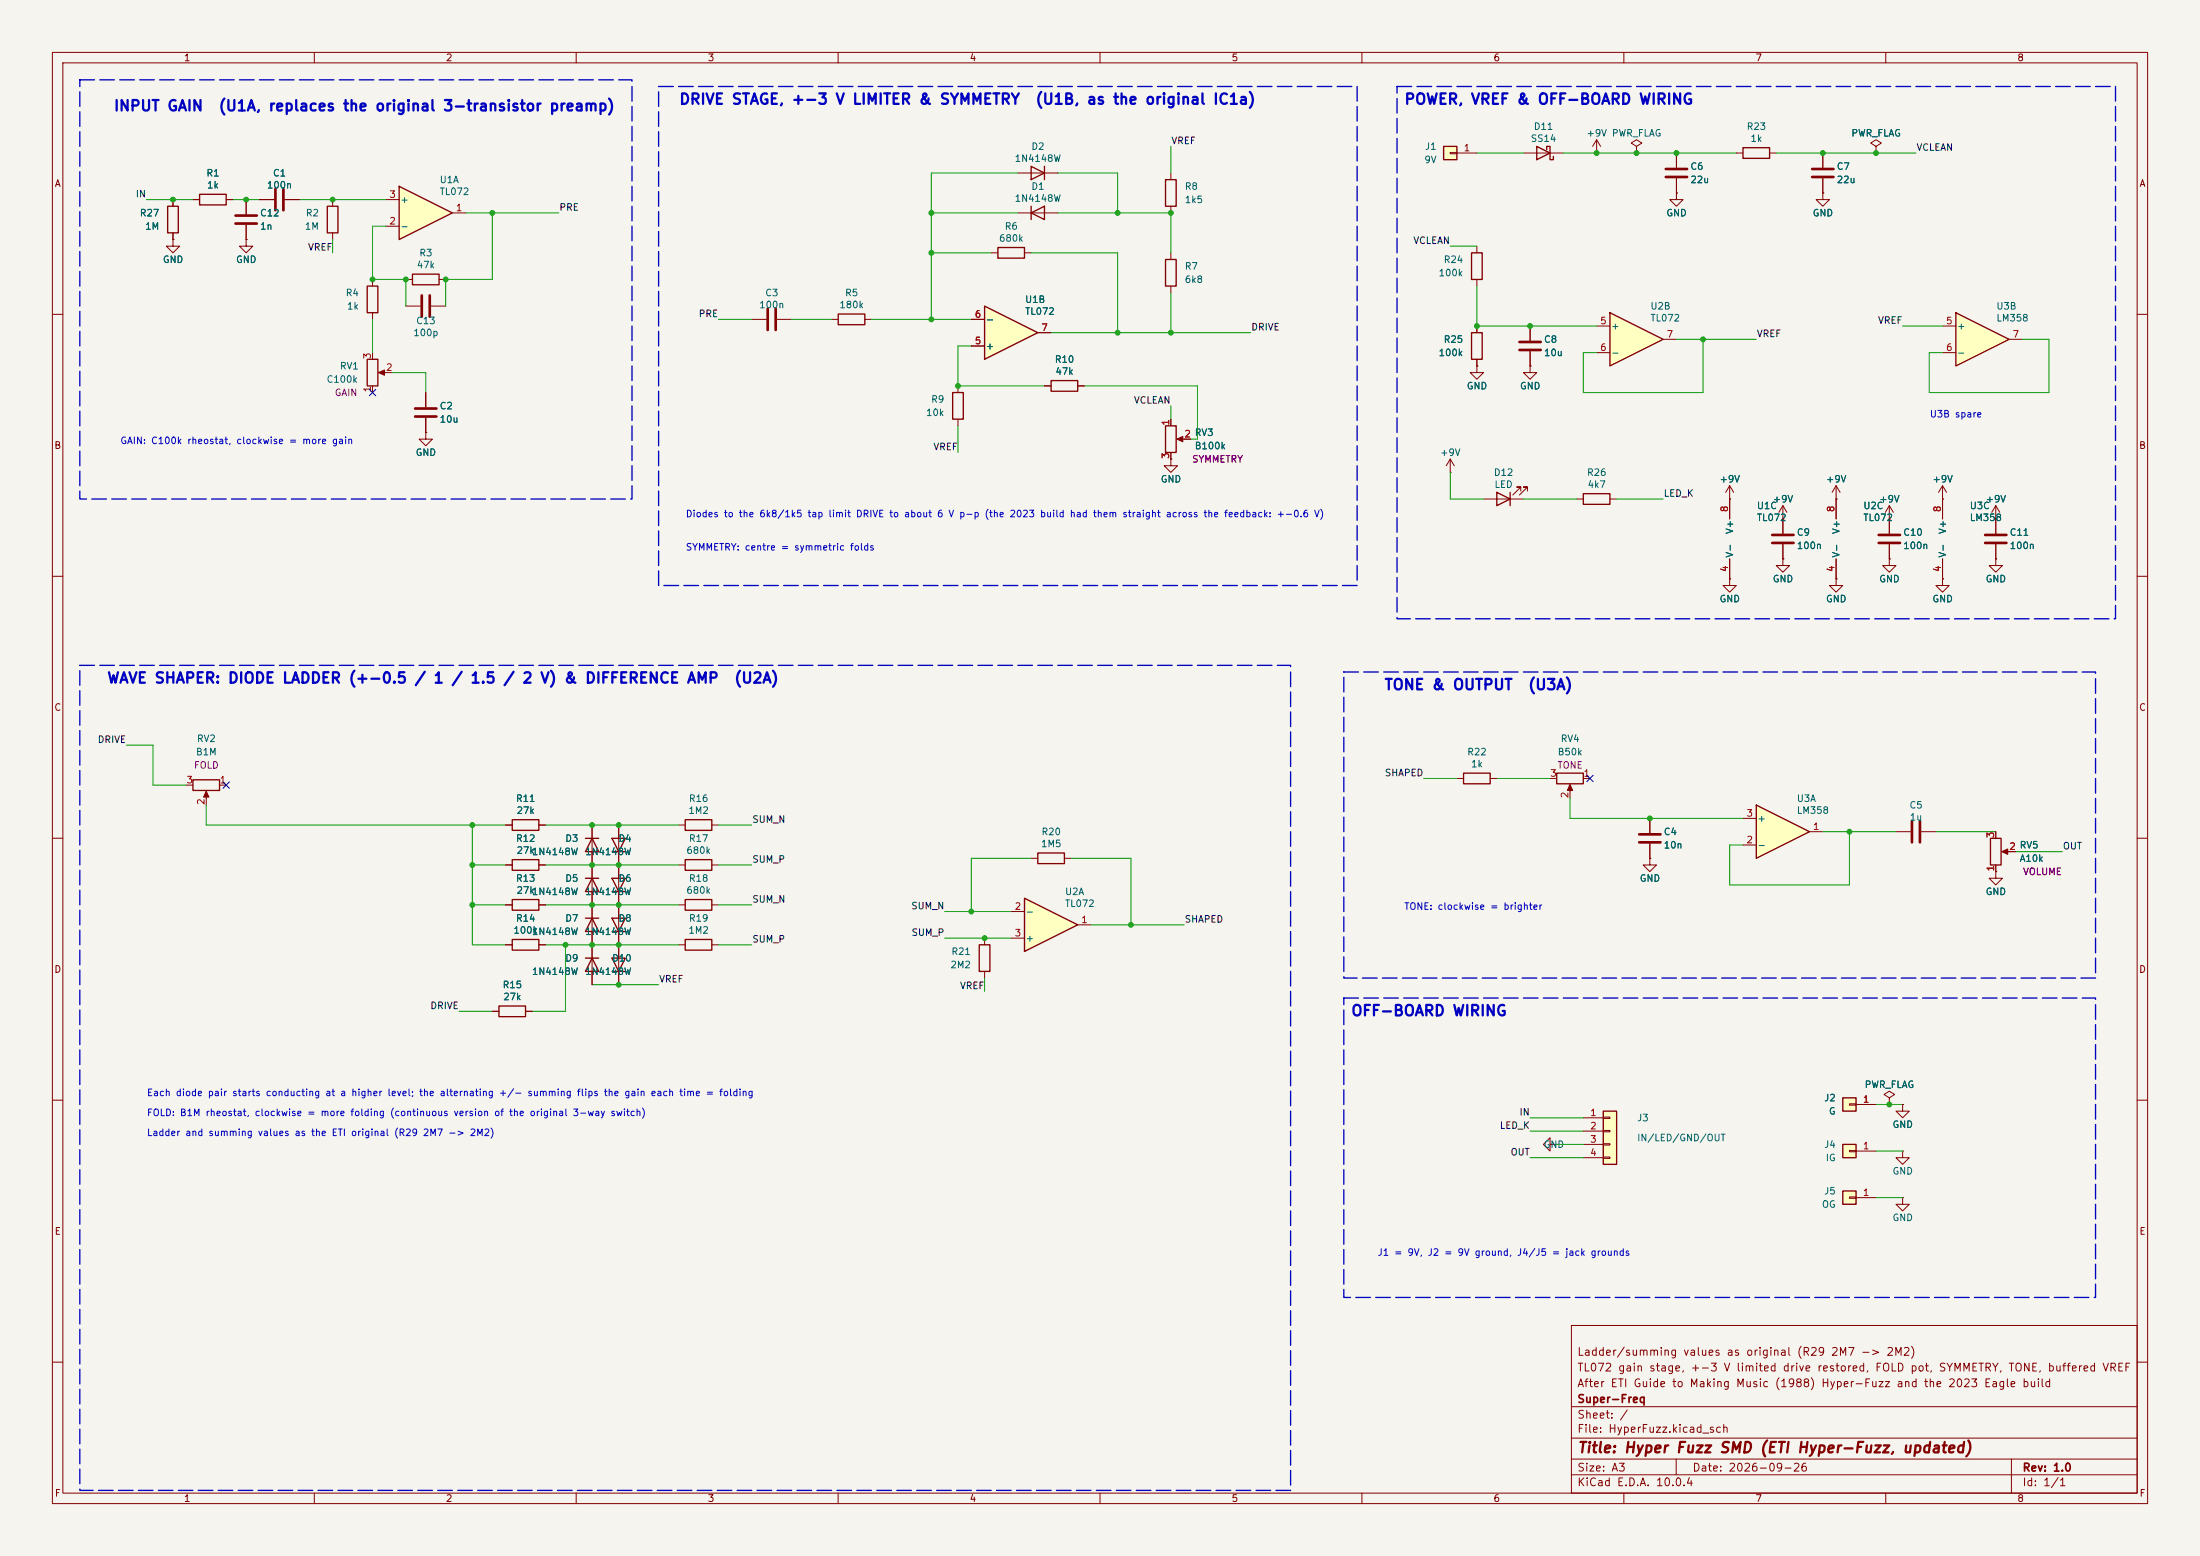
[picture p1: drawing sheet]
<svg xmlns="http://www.w3.org/2000/svg" width="420mm" height="297mm" viewBox="0 0 420 297" stroke-linecap="round" stroke-linejoin="round" font-family="sans-serif">
<path d="M0 0h420v297h-420z" fill="#f5f4ef" stroke="#f5f4ef" stroke-width=".19"/>
<g fill="none" stroke="#840000" stroke-width=".19">
<path d="M10 10h400v277h-400zM12 12h396v273h-396zM60 10v2M110 10v2M160 10v2M210 10v2M260 10v2M310 10v2M360 10v2M33 38.1v1.3M36.8 38.1h1.3M43.2 38.1h1.2"/>
<path d="M47 38.1v2.8M63.5 38.1v1.3M33 45.7v1.3h1.3l-1.3 1.3-1.3-1.3h1.3M33 45.7h.1M33 44.5v1.2M47 45.7v1.3h1.3l-1.3 1.3-1.3-1.3h1.3M47 45.7h.1M47 42.9v2.8M63.5 44.5v1.2M189.2 48.3h1.3M195.6 48.3h1.2M10 60h2"/>
<path d="M408 60h2M276.9 90.2h.1M276.9 87.6l-.8 1.3M276.9 87.6l.7 1.3M276.9 87.6v2.6M330.2 95.3h.1M330.2 92.7v6.4M330.2 92.7l-.8 1.3M330.2 92.7l.8 1.3M340.4 99.1h.1M340.4 96.5l-.8 1.3M340.4 96.5l.7 1.3"/>
<path d="M340.4 96.5v5.4M350.5 95.3h.1M350.5 92.7v6.4M350.5 92.7l-.7 1.3M350.5 92.7l.8 1.3M360.7 99.1h.1M360.7 96.5v5.4M360.7 96.5l-.8 1.3M360.7 96.5l.7 1.3M370.8 95.3h.1M370.8 92.7v6.4M370.8 92.7l-.7 1.3"/>
<path d="M370.8 92.7l.8 1.3M381 99.1h.1M381 96.5v5.4M381 96.5l-.8 1.3M381 96.5l.8 1.3M10 110h2M330.2 110.5v1.3h1.3l-1.3 1.2-1.3-1.2h1.3M330.2 110.5h.1M330.2 106.7v3.8M340.4 106.7v1.3h1.2l-1.2 1.2-1.3-1.2h1.3M340.4 106.7h.1M340.4 103.9v2.8"/>
<path d="M350.5 110.5v1.3h1.3l-1.3 1.2-1.3-1.2h1.3M350.5 110.5h.1M350.5 106.7v3.8M360.7 106.7v1.3h1.2l-1.2 1.2-1.3-1.2h1.3M360.7 106.7h.1M360.7 103.9v2.8M370.8 110.5v1.3h1.3l-1.3 1.2-1.2-1.2h1.2M370.8 110.5h.1M370.8 106.7v3.8M381 106.7v1.3h1.3l-1.3 1.2-1.3-1.2h1.3M381 106.7h.1M381 103.9v2.8"/>
<path d="M408 110h2M10 160h2M35.6 149.9h1.2M39.4 151.4v2.3M41.9 149.9h1.3M129.5 157.5h1.3M135.9 157.5h1.3M408 160h2M10 210h2M408 210h2M300 253h108v32h-108zM10 260h2"/>
<path d="M300 278.5h108M300 274.5h108M300 268.5h108M320 278.5v3M384 278.5v6.5M408 260h2M60 285v2M110 285v2M160 285v2M210 285v2M260 285v2M300 281.5h108"/>
<path d="M310 285v2M360 285v2"/>
</g>
<path d="M32 39.4h2v5.1h-2zM38.1 37.1h5.1v2h-5.1zM62.5 39.4h2v5.1h-2zM190.5 47.2h5.1v2.1h-5.1zM36.8 148.8h5.1v2.1h-5.1zM130.8 156.5h5.1v2h-5.1z" fill="none" stroke="#840000" stroke-width=".25"/>
<path d="M39.4 151l.5 1.1h-1z" fill="#840000" stroke="#840000" stroke-width=".19"/>
<path d="M45 41.1h4M45 42.7h4M338.3 102.1h4.1M338.3 103.6h4.1M358.6 102.1h4.1M358.6 103.6h4.1M379 102.1h4M379 103.6h4" fill="none" stroke="#840000" stroke-width=".51"/>
<path d="M76.2 35.6l10.2 5-10.2 5.1z" fill="#ffffc2"/>
<path d="M76.2 35.6l10.2 5-10.2 5.1zM70.1 54.6h2v5.1h-2zM78.7 52.3h5.1v2.1h-5.1zM70.1 68.6h2v5.1h-2zM222.5 81.3h2v5.1h-2zM302.3 94.2h5v2.1h-5zM297.2 147.6h5.1v2h-5.1zM130.8 179.3h5.1v2.1h-5.1z" fill="none" stroke="#840000" stroke-width=".25"/>
<g fill="none" stroke="#840000" stroke-width=".19">
<path d="M49.5 38.1h2.8M54.4 38.1h2.7M73.7 38.1h2.5M71.1 53.3v1.3M71.1 59.7v1.3M73.7 43.2h2.5M77.5 53.3h1.2M77.5 58.4h2.8M82.3 58.4h2.8M83.8 53.3h1.3M86.4 40.6h2.5M71.1 67.3v1.3"/>
<path d="M71.1 73.7v1.2M72.6 71.1h2.3M81.3 74.9v2.8M81.3 79.8v2.8M292.1 69.9v1.2h1.3l-1.3 1.3-1.3-1.3h1.3M292.1 69.9h.1M81.3 82.6v1.2h1.2l-1.2 1.3-1.3-1.3h1.3M81.3 82.6h.1M223.5 87.6v1.3h1.3l-1.3 1.3-1.3-1.3h1.3M223.5 87.6h.1M223.5 80v1.3M223.5 86.4v1.2"/>
<path d="M225 83.8h2.3M301 95.3h1.3M307.3 95.3h1.3M295.9 148.6h1.3M299.7 150.1v2.3M302.3 148.6h1.2M129.5 180.3h1.3M135.9 180.3h1.3"/>
</g>
<path d="M52.6 36.1v4M54.1 36.1v4M80.5 56.4v4.1M82 56.4v4.1M79.2 78h4.1M79.2 79.5h4.1" fill="none" stroke="#840000" stroke-width=".51"/>
<g fill="#840000" stroke="#840000" stroke-width=".19">
<path d="M72.3 71.1l1.1-.5v1z"/>
<path d="M224.7 83.8l1.1-.5v1z"/>
<path d="M299.7 149.7l.5 1.2h-1z"/>
</g>
<path d="M351.8 218.4h2.5v2.6h-2.5z" fill="#ffffc2"/>
<path d="M130.8 164.1h5.1v2h-5.1zM130.8 171.7h5.1v2h-5.1zM351.8 218.4h2.5v2.6h-2.5z" fill="none" stroke="#840000" stroke-width=".25"/>
<path d="M129.5 165.1h1.3M129.5 172.7h1.3M135.9 165.1h1.3M135.9 172.7h1.3M353.1 219.6h1.2v.2h-1.2zM354.3 219.7h3.8M360.7 209.6l1-.7-1-.6-1 .6 1 .7v1.2M360.7 210.8h.1M363.2 210.8v1.3h1.3l-1.3 1.3-1.3-1.3h1.3M363.2 210.8h.1M363.2 228.6v1.3h1.3l-1.3 1.2-1.3-1.2h1.3M363.2 228.6h.1" fill="none" stroke="#840000" stroke-width=".19"/>
<path d="M351.8 209.6h2.5v2.5h-2.5z" fill="#ffffc2"/>
<path d="M380 160h2v5.1h-2zM351.8 209.6h2.5v2.5h-2.5z" fill="none" stroke="#840000" stroke-width=".25"/>
<path d="M361.9 158.8h2.8M366.8 158.8h2.8M381 158.8v1.2M381 166.4v1.2h1.3l-1.3 1.3-1.3-1.3h1.3M381 166.4h.1M381 165.1v1.3M382.5 162.6h2.3M353.1 210.7h1.2v.2h-1.2zM354.3 210.8h3.8" fill="none" stroke="#840000" stroke-width=".19"/>
<path d="M382.1 162.6l1.2-.5v1z" fill="#840000" stroke="#840000" stroke-width=".19"/>
<path d="M365 156.7v4.1M366.5 156.7v4.1" fill="none" stroke="#840000" stroke-width=".51"/>
<path d="M195.6 171.5l10.1 5-10.1 5.1z" fill="#ffffc2"/>
<path d="M195.6 171.5l10.1 5-10.1 5.1zM198.1 162.8h5.1v2h-5.1z" fill="none" stroke="#840000" stroke-width=".25"/>
<path d="M315 156.2v2.8M193 174h2.6M193 179.1h2.6M196.8 163.8h1.3M203.2 163.8h1.3M205.7 176.5h2.6M315 161v2.8" fill="none" stroke="#840000" stroke-width=".19"/>
<path d="M312.9 159.3h4.1M312.9 160.8h4.1" fill="none" stroke="#840000" stroke-width=".51"/>
<path d="M335.3 153.7l10.1 5.1-10.1 5z" fill="#ffffc2"/>
<path d="M335.3 153.7l10.1 5.1-10.1 5z" fill="none" stroke="#840000" stroke-width=".25"/>
<path d="M332.7 156.2h2.6M345.4 158.8h2.6M332.7 161.3h2.6M363.2 219.7v1.3h1.3l-1.3 1.2-1.3-1.2h1.3M363.2 219.7h.1" fill="none" stroke="#840000" stroke-width=".19"/>
<path d="M351.8 227.3h2.5v2.6h-2.5z" fill="#ffffc2"/>
<path d="M186.9 180.3h2.1v5.1h-2.1zM351.8 227.3h2.5v2.6h-2.5z" fill="none" stroke="#840000" stroke-width=".25"/>
<path d="M188 179.1v1.2M188 185.4v1.3M353.1 228.5h1.2v.2h-1.2zM354.3 228.6h3.8" fill="none" stroke="#840000" stroke-width=".19"/>
<path d="M306.1 212.1h2.5v10.1h-2.5z" fill="#ffffc2"/>
<path d="M160 59.9h5.1v2.1h-5.1zM222.5 49.5h2v5.1h-2zM181.9 74.9h2v5.1h-2zM200.7 72.6h5v2.1h-5zM279.4 147.6h5.1v2h-5.1zM306.1 212.1h2.5v10.1h-2.5z" fill="none" stroke="#840000" stroke-width=".25"/>
<g fill="none" stroke="#840000" stroke-width=".19">
<path d="M223.5 48.3v1.2M223.5 54.6v1.3M158.7 61h1.3M165.1 61h1.3M182.9 73.7v1.2M199.4 73.7h1.3M205.7 73.7h1.3M182.9 80v1.3M278.1 148.6h1.3M284.5 148.6h1.2M315 163.8v1.3h1.2l-1.2 1.3-1.3-1.3h1.3M315 163.8h.1"/>
<path d="M295.9 218.4v-1.2l-1.3 1.2 1.3 1.3v-1.3h1.3M297.2 218.4h.1M302.3 213.4h3.8M302.3 215.9h3.8M302.3 218.4h3.8M306.1 213.2h1.2v.3h-1.2zM306.1 215.8h1.2v.2h-1.2zM306.1 218.3h1.2v.3h-1.2zM302.3 221h3.8M306.1 220.9h1.2v.2h-1.2z"/>
</g>
<path d="M188 58.4l10.1 5.1-10.1 5.1z" fill="#ffffc2"/>
<path d="M332.7 28.2h5.1v2h-5.1zM188 58.4l10.1 5.1-10.1 5.1zM285.7 94l2.6 1.3-2.6 1.2zM288.3 94v2.5M97.8 156.5h5.1v2h-5.1zM97.8 164.1h5.1v2h-5.1zM95.2 192h5.1v2.1h-5.1z" fill="none" stroke="#840000" stroke-width=".25"/>
<g fill="none" stroke="#840000" stroke-width=".19">
<path d="M320 36.8v1.3h1.3l-1.3 1.3-1.2-1.3h1.2M320 36.8h.1M320 29.2v2.8M320 34v2.8M331.5 29.2h1.2M337.8 29.2h1.3M348 36.8v1.3h1.2l-1.2 1.3-1.3-1.3h1.3M348 36.8h.1M348 29.2v2.8M348 34v2.8M358.1 27.9l1.1-.6-1.1-.6-1 .6 1 .6v1.3M358.1 29.2h.1"/>
<path d="M185.4 66h2.6M185.4 61h2.6M198.1 63.5h2.6M283.2 95.3h7.6M290.3 93.7v-.7h-.7h.7l-1.5 1.5M291.6 93.7v-.7h-.8h.8l-1.5 1.5M96.5 157.5h1.3M102.9 157.5h1.2M96.5 165.1h1.3M102.9 165.1h1.2M94 193h1.2M100.3 193h1.3"/>
</g>
<path d="M318 32.3h4.1M318 33.8h4.1M345.9 32.3h4.1M345.9 33.8h4.1" fill="none" stroke="#840000" stroke-width=".51"/>
<path d="M275.6 27.9h2.5v2.6h-2.5z" fill="#ffffc2"/>
<path d="M196.8 31.8l2.6 1.2-2.6 1.3zM196.8 39.4v2.5M199.4 31.8v2.5M275.6 27.9h2.5v2.6h-2.5zM196.8 40.6l2.6-1.2v2.5zM97.8 171.7h5.1v2h-5.1zM97.8 179.3h5.1v2.1h-5.1z" fill="none" stroke="#840000" stroke-width=".25"/>
<path d="M194.3 33h7.6M276.9 29.1h1.2v.2h-1.2zM278.1 29.2h3.8M194.3 40.6h7.6M96.5 172.7h1.3M102.9 172.7h1.2M96.5 180.3h1.3M102.9 180.3h1.2" fill="none" stroke="#840000" stroke-width=".19"/>
<path d="M373.4 59.7l10.1 5.1-10.1 5.1z" fill="#ffffc2"/>
<path d="M373.4 59.7l10.1 5.1-10.1 5.1z" fill="none" stroke="#840000" stroke-width=".25"/>
<path d="M304.8 29.2h.1M304.8 26.7l-.8 1.2M304.8 26.7l.8 1.2M304.8 26.7v2.5M312.4 27.9l1-.6-1-.6-1 .6 1 .6v1.3M312.4 29.2h.1M292.1 62.2v2.8M292.1 67.1v2.8M370.8 62.2h2.6M370.8 67.3h2.6M383.5 64.8h2.6" fill="none" stroke="#840000" stroke-width=".19"/>
<path d="M290.1 65.3h4M290.1 66.8h4" fill="none" stroke="#840000" stroke-width=".51"/>
<path d="M307.3 59.7l10.2 5.1-10.2 5.1z" fill="#ffffc2"/>
<g fill="none" stroke="#840000" stroke-width=".25">
<path d="M222.5 34.3h2v5.1h-2zM293.4 27.9l2.5 1.3-2.5 1.3zM295.3 28.6v-.7h.6v2.6h.6v-.7M280.9 48.3h2.1v5h-2.1zM307.3 59.7l10.2 5.1-10.2 5.1zM280.9 63.5h2.1v5.1h-2.1zM111.8 175.3h2.5M111.8 160h2.5M111.8 167.6h2.5M113 175.3l1.3 2.5h-2.5zM113 160l1.3 2.6h-2.5zM113 167.6l1.3 2.6h-2.5z"/>
<path d="M116.8 175.3h2.6l-1.3 2.5zM116.8 160h2.6l-1.3 2.6zM116.8 167.6h2.6l-1.3 2.6zM116.8 177.8h2.6M116.8 162.6h2.6M116.8 170.2h2.6M111.8 182.9h2.5M113 182.9l1.3 2.5h-2.5zM116.8 182.9h2.6l-1.3 2.5zM116.8 185.4h2.6"/>
</g>
<g fill="none" stroke="#840000" stroke-width=".19">
<path d="M33 38.1v1.3M36.8 38.1h1.3M43.2 38.1h1.2M47 38.1v2.8M49.5 38.1h2.8M54.4 38.1h2.7M223.5 33v1.3M223.5 39.4v1.2M290.8 29.2h7.6M320 36.8h.1M320 29.2v2.8M320 34v2.8"/>
<path d="M348 36.8h.1M348 29.2v2.8M348 34v2.8M358.1 29.2h.1M33 45.7h.1M33 44.5v1.2M47 45.7h.1M47 42.9v2.8M281.9 47v1.3M281.9 53.3v1.3M81.3 74.9v2.8M81.3 79.8v2.8"/>
<path d="M143.5 61h2.8M148.3 61h2.8M185.4 61h2.6M185.4 66h2.6M198.1 63.5h2.6M199.4 73.7h1.3M205.7 73.7h1.3M281.9 69.9v1.2h1.3l-1.3 1.3-1.2-1.3h1.2M281.9 69.9h.1M281.9 62.2v1.3M281.9 68.6v1.3M292.1 69.9h.1"/>
<path d="M292.1 62.2v2.8M292.1 67.1v2.8M304.8 62.2h2.5M304.8 67.3h2.5M317.5 64.8h2.5M81.3 82.6h.1M223.5 87.6h.1M223.5 80v1.3M223.5 86.4v1.2M226.1 83.8h1.2M330.2 95.3h.1M330.2 95.3v3.8"/>
<path d="M340.4 99.1h.1M340.4 99.1v2.8M350.5 95.3h.1M350.5 95.3v3.8M360.7 99.1h.1M360.7 99.1v2.8M370.8 95.3h.1M370.8 95.3v3.8M381 99.1h.1M381 99.1v2.8M330.2 110.5h.1M330.2 106.7v3.8"/>
<path d="M340.4 106.7h.1M340.4 103.9v2.8M350.5 110.5h.1M350.5 106.7v3.8M360.7 106.7h.1M360.7 103.9v2.8M370.8 110.5h.1M370.8 106.7v3.8M381 106.7h.1M381 103.9v2.8M96.5 157.5h1.3M102.9 157.5h1.2"/>
<path d="M113 157.5v30.5M118.1 157.5v30.5M315 156.2v2.8M381 158.8v1.2M96.5 165.1h1.3M96.5 172.7h1.3M102.9 165.1h1.2M102.9 172.7h1.2M315 163.8h.1M315 161v2.8M381 166.4h.1M381 165.1v1.3"/>
<path d="M383.5 162.6h1.3M94 193h1.2M96.5 180.3h1.3M100.3 193h1.3M102.9 180.3h1.2M354.3 210.8h3.8M360.7 210.8h.1M363.2 210.8h.1"/>
</g>
<path d="M146.6 58.9v4.1M148.1 58.9v4.1" fill="none" stroke="#840000" stroke-width=".51"/>
<g fill="none" stroke="#009600" stroke-width=".19">
<path d="M27.9 38.1h8.9M44.4 38.1h5.1M57.1 38.1h16.6M194.3 33h-16.5v28M201.9 33h11.5v7.6M223.5 27.9v5.1M281.9 29.2h8.9M298.4 29.2h33.1M339.1 29.2h26.7M63.5 45.7v2.6M73.7 43.2h-2.6v10.1h6.4v5.1M88.9 40.6h17.8"/>
<path d="M94 40.6v12.7h-8.9v5.1M177.8 40.6h16.5M177.8 48.3h11.4M196.8 48.3h16.6v15.2M201.9 40.6h21.6v7.7M223.5 55.9v7.6M276.9 47h5M281.9 54.6v7.6h22.9M71.1 61v6.3M74.9 71.1h6.4v3.8M137.2 61h6.3M151.1 61h7.6"/>
<path d="M166.4 61h19M185.4 66h-2.5v7.7h16.5M200.7 63.5h38.1M207 73.7h21.6v10.1h-1.3M223.5 77.5v2.5M320 64.8h15.3M325.1 64.8v10.1h-22.8v-7.6h2.5M363.2 62.2h7.6M386.1 64.8h5.1v10.1h-22.9v-7.6h2.5M182.9 81.3v5.1M276.9 90.2v5.1h6.3M290.8 95.3h10.2"/>
<path d="M308.6 95.3h8.9M24.1 142.2h5.1v7.7h6.4M39.4 153.7v3.8h57.1M90.2 157.5v22.8h6.3M104.1 157.5h25.4M137.2 157.5h6.3M271.8 148.6h6.3M285.7 148.6h10.2M299.7 152.4v3.8h33M348 158.8h13.9M353.1 158.8v10.1h-22.9v-7.6h2.5M369.6 158.8h11.4"/>
<path d="M90.2 172.7h6.3M90.2 165.1h6.3M104.1 172.7h25.4M104.1 165.1h25.4M137.2 172.7h6.3M137.2 165.1h6.3M180.3 174h12.7M180.3 179.1h12.7M196.8 163.8h-11.4v10.2M204.5 163.8h11.4v12.7M208.3 176.5h17.8M384.8 162.6h8.9"/>
<path d="M87.6 193h6.4M104.1 180.3h25.4M107.9 180.3v12.7h-6.3M113 188h12.7M137.2 180.3h6.3M188 186.7v2.5M292.1 215.9h10.2M292.1 213.4h10.2M297.2 218.4h5.1M358.1 210.8h5.1M358.1 219.7h5.1M292.1 221h10.2"/>
<path d="M358.1 228.6h5.1"/>
</g>
<path d="M70.5 74.3l1.2 1.2M71.7 74.3l-1.2 1.2M42.6 149.3l1.2 1.2M43.8 149.3l-1.2 1.2M302.9 148l1.2 1.2M304.1 148l-1.2 1.2" fill="none" stroke="#000084" stroke-width=".19"/>
<path d="M15.2 15.2h105.4v80.1h-105.4zM125.7 16.5h133.4v95.3h-133.4zM266.7 16.5h137.2v101.6h-137.2zM15.2 127h231.2v157.5h-231.2zM256.5 128.3h143.5v58.4h-143.5zM256.5 190.5h143.5v57.1h-143.5z" fill="none" stroke="#0000c2" stroke-width=".25" stroke-dasharray="2.8 1"/>
<g fill="#009600" stroke="#009600" stroke-width=".19">
<circle cx="33" cy="38.1" r=".46"/>
<circle cx="94" cy="40.6" r=".46"/>
<circle cx="85.1" cy="53.3" r=".46"/>
<circle cx="77.5" cy="53.3" r=".46"/>
<circle cx="47" cy="38.1" r=".46"/>
<circle cx="63.5" cy="38.1" r=".46"/>
<circle cx="71.1" cy="53.3" r=".46"/>
<circle cx="118.1" cy="180.3" r=".46"/>
<circle cx="185.4" cy="174" r=".46"/>
<circle cx="188" cy="179.1" r=".46"/>
<circle cx="215.9" cy="176.5" r=".46"/>
<circle cx="118.1" cy="157.5" r=".46"/>
<circle cx="107.9" cy="180.3" r=".46"/>
<circle cx="113" cy="180.3" r=".46"/>
<circle cx="118.1" cy="188" r=".46"/>
<circle cx="90.2" cy="172.7" r=".46"/>
<circle cx="90.2" cy="157.5" r=".46"/>
<circle cx="90.2" cy="165.1" r=".46"/>
<circle cx="118.1" cy="165.1" r=".46"/>
<circle cx="113" cy="172.7" r=".46"/>
<circle cx="118.1" cy="172.7" r=".46"/>
<circle cx="113" cy="157.5" r=".46"/>
<circle cx="113" cy="165.1" r=".46"/>
<circle cx="223.5" cy="40.6" r=".46"/>
<circle cx="213.4" cy="40.6" r=".46"/>
<circle cx="223.5" cy="63.5" r=".46"/>
<circle cx="213.4" cy="63.5" r=".46"/>
<circle cx="182.9" cy="73.7" r=".46"/>
<circle cx="177.8" cy="61" r=".46"/>
<circle cx="177.8" cy="48.3" r=".46"/>
<circle cx="320" cy="29.2" r=".46"/>
<circle cx="281.9" cy="62.2" r=".46"/>
<circle cx="292.1" cy="62.2" r=".46"/>
<circle cx="177.8" cy="40.6" r=".46"/>
<circle cx="312.4" cy="29.2" r=".46"/>
<circle cx="304.8" cy="29.2" r=".46"/>
<circle cx="348" cy="29.2" r=".46"/>
<circle cx="358.1" cy="29.2" r=".46"/>
<circle cx="325.1" cy="64.8" r=".46"/>
<circle cx="360.7" cy="210.8" r=".46"/>
<circle cx="353.1" cy="158.8" r=".46"/>
<circle cx="315" cy="156.2" r=".46"/>
</g>
<g font-size="2" fill="#0000c2">
<text x="21.6" y="21.7">INPUT GAIN</text>
<text x="41.6" y="21.7">(U1A, replaces the original 3-transistor preamp)</text>
<text x="129.5" y="20.4">DRIVE STAGE, +-3 V LIMITER &amp; SYMMETRY</text>
<text x="197.5" y="20.4">(U1B, as the original IC1a)</text>
<text x="268" y="20.4">POWER, VREF &amp; OFF-BOARD WIRING</text>
<text x="20.3" y="130.9">WAVE SHAPER: DIODE LADDER (+-0.5 / 1 / 1.5 / 2 V) &amp; DIFFERENCE AMP</text>
<text x="140" y="130.9">(U2A)</text>
<text x="264.2" y="132.2">TONE &amp; OUTPUT</text>
<text x="291.6" y="132.2">(U3A)</text>
<text x="257.8" y="194.4">OFF-BOARD WIRING</text>
</g>
<text font-size="2" fill="#840000" x="301" y="277.8">Title: Hyper Fuzz SMD (ETI Hyper-Fuzz, updated)</text>
<g font-size="1.5" fill="#840000">
<text x="301" y="262.1">TL072 gain stage, +-3 V limited drive restored, FOLD pot, SYMMETRY, TONE, buffered VREF</text>
<text x="301" y="259.1">Ladder/summing values as original (R29 2M7 -&gt; 2M2)</text>
<text x="301" y="268.1">Super-Freq</text>
<text x="301" y="265.1">After ETI Guide to Making Music (1988) Hyper-Fuzz and the 2023 Eagle build</text>
<text x="301" y="273.8">File: HyperFuzz.kicad_sch</text>
<text x="301" y="271.1">Sheet: /</text>
<text x="301" y="281.2">Size: A3</text>
<text x="323" y="281.2">Date: 2026-09-26</text>
<text x="386" y="281.2">Rev: 1.0</text>
<text x="301" y="284">KiCad E.D.A. 10.0.4</text>
<text x="386" y="284">Id: 1/1</text>
</g>
<g font-size="1.3" fill="#840000">
<text x="35" y="12">1</text>
<text x="85" y="12">2</text>
<text x="135" y="12">3</text>
<text x="185" y="12">4</text>
<text x="235" y="12">5</text>
<text x="285" y="12">6</text>
<text x="335" y="12">7</text>
<text x="385" y="12">8</text>
<text x="10.3" y="36">A</text>
<text x="408.3" y="36">A</text>
<text x="10.3" y="86">B</text>
<text x="408.2" y="86">B</text>
<text x="10.3" y="136">C</text>
<text x="408.2" y="136">C</text>
<text x="10.3" y="186">D</text>
<text x="408.2" y="186">D</text>
<text x="10.3" y="236">E</text>
<text x="408.3" y="236">E</text>
<text x="10.3" y="286">F</text>
<text x="35" y="287">1</text>
<text x="85" y="287">2</text>
<text x="135" y="287">3</text>
<text x="185" y="287">4</text>
<text x="235" y="287">5</text>
<text x="285" y="287">6</text>
<text x="335" y="287">7</text>
<text x="385" y="287">8</text>
<text x="408.3" y="286">F</text>
</g>
<g font-size="1.3" fill="#006464">
<text x="196.8" y="28.9">D2</text>
<text x="271.9" y="28.9">J1</text>
<text x="292.1" y="27.4">SS14</text>
<text x="292.7" y="25.1">D11</text>
<text x="302.8" y="26.4">+9V PWR_FLAG</text>
<text x="333.3" y="25.1">R23</text>
<text x="334.1" y="27.4">1k</text>
<text x="353.3" y="26.4">PWR_FLAG</text>
<text x="39.3" y="34">R1</text>
<text x="52" y="34">C1</text>
<text x="83.8" y="35.3">U1A</text>
<text x="193.6" y="31.2">1N4148W</text>
<text x="271.8" y="31.5">9V</text>
<text x="322.6" y="32.7">C6</text>
<text x="322.6" y="35.3">22u</text>
<text x="350.5" y="32.7">C7</text>
<text x="350.5" y="35.3">22u</text>
<text x="26.6" y="41.6">R27</text>
<text x="39.4" y="36.3">1k</text>
<text x="49.5" y="41.6">C12</text>
<text x="50.8" y="36.3">100n</text>
<text x="58.3" y="41.6">R2</text>
<text x="76.3" y="39.1">+</text>
<text x="83.8" y="37.5">TL072</text>
<text x="193.6" y="38.8">1N4148W</text>
<text x="196.8" y="36.5">D1</text>
<text x="226.1" y="36.5">R8</text>
<text x="226.1" y="39.1">1k5</text>
<text x="318" y="41.6">GND</text>
<text x="345.9" y="41.6">GND</text>
<text x="27.6" y="44.2">1M</text>
<text x="49.5" y="44.2">1n</text>
<text x="58.1" y="44.2">1M</text>
<text x="76.3" y="44.2">-</text>
<text x="190.6" y="46.4">680k</text>
<text x="191.7" y="44.2">R6</text>
<text x="31" y="50.5">GND</text>
<text x="45" y="50.5">GND</text>
<text x="79.5" y="51.5">47k</text>
<text x="79.9" y="49.2">R3</text>
<text x="226.1" y="51.8">R7</text>
<text x="274.5" y="53">100k</text>
<text x="275.5" y="50.5">R24</text>
<text x="65.9" y="56.9">R4</text>
<text x="66.1" y="59.4">1k</text>
<text x="144.8" y="59.1">100n</text>
<text x="146" y="56.9">C3</text>
<text x="160.1" y="59.1">180k</text>
<text x="161.2" y="56.9">R5</text>
<text x="195.6" y="58.1">U1B</text>
<text x="226.1" y="54.3">6k8</text>
<text x="315" y="59.4">U2B</text>
<text x="381" y="59.4">U3B</text>
<text x="78.8" y="64.5">100p</text>
<text x="79.3" y="62.2">C13</text>
<text x="188.1" y="61.9">-</text>
<text x="195.6" y="60.4">TL072</text>
<text x="275.5" y="65.7">R25</text>
<text x="294.6" y="65.7">C8</text>
<text x="307.5" y="63.2">+</text>
<text x="315" y="61.7">TL072</text>
<text x="373.5" y="63.2">+</text>
<text x="381" y="61.7">LM358</text>
<text x="64.8" y="70.8">RV1</text>
<text x="188.1" y="67">+</text>
<text x="201.3" y="69.6">R10</text>
<text x="201.4" y="71.8">47k</text>
<text x="274.5" y="68.3">100k</text>
<text x="294.6" y="68.3">10u</text>
<text x="307.5" y="68.3">-</text>
<text x="373.5" y="68.3">-</text>
<text x="62.2" y="73.4">C100k</text>
<text x="177.6" y="77.2">R9</text>
<text x="279.9" y="74.6">GND</text>
<text x="290.1" y="74.6">GND</text>
<text x="83.8" y="78.4">C2</text>
<text x="83.8" y="81">10u</text>
<text x="176.7" y="79.7">10k</text>
<text x="79.2" y="87.3">GND</text>
<text x="228" y="86.1">B100k</text>
<text x="274.8" y="87.3">+9V</text>
<text x="221.5" y="92.4">GND</text>
<text x="285.1" y="91.1">D12</text>
<text x="285.2" y="93.4">LED</text>
<text x="302.9" y="91.1">R26</text>
<text x="303" y="93.4">4k7</text>
<text x="328.2" y="92.4">+9V</text>
<text x="348.5" y="92.4">+9V</text>
<text x="368.8" y="92.4">+9V</text>
<text x="335.3" y="97.5">U1C</text>
<text x="335.3" y="99.8">TL072</text>
<text x="338.3" y="96.2">+9V</text>
<text x="355.6" y="97.5">U2C</text>
<text x="355.6" y="99.8">TL072</text>
<text x="358.6" y="96.2">+9V</text>
<text x="375.9" y="97.5">U3C</text>
<text x="375.9" y="99.8">LM358</text>
<text x="379" y="96.2">+9V</text>
<text x="331.2" y="106.6" transform="rotate(-90 331.2 106.6)">V-</text>
<text x="331.2" y="102.1" transform="rotate(-90 331.2 102.1)">V+</text>
<text x="342.9" y="102.6">C9</text>
<text x="342.9" y="105.1">100n</text>
<text x="351.5" y="106.6" transform="rotate(-90 351.5 106.6)">V-</text>
<text x="351.5" y="102.1" transform="rotate(-90 351.5 102.1)">V+</text>
<text x="363.2" y="105.1">100n</text>
<text x="363.2" y="102.6">C10</text>
<text x="371.8" y="106.6" transform="rotate(-90 371.8 106.6)">V-</text>
<text x="371.8" y="102.1" transform="rotate(-90 371.8 102.1)">V+</text>
<text x="383.5" y="105.1">100n</text>
<text x="383.5" y="102.6">C11</text>
<text x="338.3" y="111.5">GND</text>
<text x="358.6" y="111.5">GND</text>
<text x="379" y="111.5">GND</text>
<text x="328.2" y="115.3">GND</text>
<text x="348.5" y="115.3">GND</text>
<text x="368.8" y="115.3">GND</text>
<text x="37.5" y="141.9">RV2</text>
<text x="297.8" y="141.9">RV4</text>
<text x="37.3" y="144.5">B1M</text>
<text x="280" y="144.5">R22</text>
<text x="280.7" y="146.8">1k</text>
<text x="297.3" y="144.5">B50k</text>
<text x="98.4" y="153.4">R11</text>
<text x="98.5" y="155.7">27k</text>
<text x="131.3" y="155.7">1M2</text>
<text x="131.4" y="153.4">R16</text>
<text x="342.9" y="153.4">U3A</text>
<text x="342.9" y="155.6">LM358</text>
<text x="364.4" y="154.6">C5</text>
<text x="98.4" y="161">R12</text>
<text x="107.8" y="161">D3</text>
<text x="118" y="161">D4</text>
<text x="131.4" y="161">R17</text>
<text x="198.7" y="159.7">R20</text>
<text x="317.5" y="159.7">C4</text>
<text x="335.4" y="157.2">+</text>
<text x="364.5" y="156.9">1u</text>
<text x="98.5" y="163.3">27k</text>
<text x="101.4" y="163.5">1N4148W</text>
<text x="111.6" y="163.5">1N4148W</text>
<text x="130.9" y="163.3">680k</text>
<text x="198.6" y="162">1M5</text>
<text x="317.5" y="162.3">10n</text>
<text x="335.4" y="162.3">-</text>
<text x="385.5" y="164.8">A10k</text>
<text x="98.4" y="168.6">R13</text>
<text x="98.5" y="170.9">27k</text>
<text x="101.4" y="171.2">1N4148W</text>
<text x="107.8" y="168.6">D5</text>
<text x="111.6" y="171.2">1N4148W</text>
<text x="118" y="168.6">D6</text>
<text x="130.9" y="170.9">680k</text>
<text x="131.4" y="168.6">R18</text>
<text x="203.2" y="171.2">U2A</text>
<text x="203.2" y="173.4">TL072</text>
<text x="312.9" y="168.6">GND</text>
<text x="379" y="171.2">GND</text>
<text x="97.9" y="178.5">100k</text>
<text x="98.4" y="176.2">R14</text>
<text x="101.4" y="178.8">1N4148W</text>
<text x="107.8" y="176.2">D7</text>
<text x="111.6" y="178.8">1N4148W</text>
<text x="118" y="176.2">D8</text>
<text x="131.3" y="178.5">1M2</text>
<text x="131.4" y="176.2">R19</text>
<text x="195.7" y="175">-</text>
<text x="107.8" y="183.9">D9</text>
<text x="116.7" y="183.9">D10</text>
<text x="181.3" y="185.1">2M2</text>
<text x="181.5" y="182.6">R21</text>
<text x="195.7" y="180">+</text>
<text x="95.8" y="188.9">R15</text>
<text x="96" y="191.2">27k</text>
<text x="101.4" y="186.4">1N4148W</text>
<text x="111.6" y="186.4">1N4148W</text>
<text x="355.9" y="208">PWR_FLAG</text>
<text x="312.4" y="214.3">J3</text>
<text x="348.1" y="210.5">J2</text>
<text x="349" y="213.1">G</text>
<text x="361.2" y="215.6">GND</text>
<text x="294.6" y="219.4">GND</text>
<text x="312.4" y="218.1">IN/LED/GND/OUT</text>
<text x="348.1" y="219.4">J4</text>
<text x="348.4" y="222">IG</text>
<text x="361.2" y="224.5">GND</text>
<text x="347.7" y="230.8">OG</text>
<text x="348.1" y="228.3">J5</text>
<text x="361.2" y="233.4">GND</text>
</g>
<g font-size="1.3" fill="#0f0f0f">
<text x="223.5" y="27.8">VREF</text>
<text x="365.8" y="29.1">VCLEAN</text>
<text x="25.8" y="38">IN</text>
<text x="106.7" y="40.5">PRE</text>
<text x="269.7" y="46.9">VCLEAN</text>
<text x="58.7" y="48.1">VREF</text>
<text x="133.3" y="60.8">PRE</text>
<text x="238.8" y="63.4">DRIVE</text>
<text x="335.3" y="64.6">VREF</text>
<text x="358.4" y="62.1">VREF</text>
<text x="216.4" y="77.3">VCLEAN</text>
<text x="178.1" y="86.2">VREF</text>
<text x="317.5" y="95.1">LED_K</text>
<text x="18.5" y="142.1">DRIVE</text>
<text x="264.3" y="148.5">SHAPED</text>
<text x="143.5" y="157.4">SUM_N</text>
<text x="143.5" y="165">SUM_P</text>
<text x="393.7" y="162.4">OUT</text>
<text x="143.5" y="172.6">SUM_N</text>
<text x="173.8" y="173.9">SUM_N</text>
<text x="173.9" y="178.9">SUM_P</text>
<text x="226.1" y="176.4">SHAPED</text>
<text x="143.5" y="180.2">SUM_P</text>
<text x="125.7" y="187.8">VREF</text>
<text x="183.2" y="189.1">VREF</text>
<text x="82" y="192.9">DRIVE</text>
<text x="286.2" y="215.8">LED_K</text>
<text x="290" y="213.2">IN</text>
<text x="288.3" y="220.9">OUT</text>
</g>
<g font-size="1.3" fill="#a90000">
<text x="279.3" y="29.2">1</text>
<text x="74.2" y="38.1">3</text>
<text x="86.9" y="40.6">1</text>
<text x="74.2" y="43.2">2</text>
<text x="186" y="60.9">6</text>
<text x="198.7" y="63.5">7</text>
<text x="305.4" y="62.2">5</text>
<text x="318.1" y="64.7">7</text>
<text x="371.4" y="62.2">5</text>
<text x="384.1" y="64.7">7</text>
<text x="71.1" y="68.7" transform="rotate(-90 71.1 68.7)">3</text>
<text x="73.6" y="71.1">2</text>
<text x="186" y="66">5</text>
<text x="305.4" y="67.3">6</text>
<text x="371.4" y="67.3">6</text>
<text x="71.1" y="75" transform="rotate(-90 71.1 75)">1</text>
<text x="223.5" y="81.4" transform="rotate(-90 223.5 81.4)">1</text>
<text x="226" y="83.8">2 RV3</text>
<text x="223.5" y="87.7" transform="rotate(-90 223.5 87.7)">3</text>
<text x="330.2" y="97.9" transform="rotate(-90 330.2 97.9)">8</text>
<text x="350.5" y="97.9" transform="rotate(-90 350.5 97.9)">8</text>
<text x="370.8" y="97.9" transform="rotate(-90 370.8 97.9)">8</text>
<text x="330.2" y="109.3" transform="rotate(-90 330.2 109.3)">4</text>
<text x="350.5" y="109.3" transform="rotate(-90 350.5 109.3)">4</text>
<text x="370.8" y="109.3" transform="rotate(-90 370.8 109.3)">4</text>
<text x="35.5" y="149.8">3</text>
<text x="41.8" y="149.8">1</text>
<text x="295.8" y="148.6">3</text>
<text x="302.2" y="148.6">1</text>
<text x="39.3" y="153.7" transform="rotate(-90 39.3 153.7)">2</text>
<text x="299.7" y="152.5" transform="rotate(-90 299.7 152.5)">2</text>
<text x="333.3" y="161.3">2</text>
<text x="333.3" y="156.2">3</text>
<text x="346" y="158.7">1</text>
<text x="381" y="160.1" transform="rotate(-90 381 160.1)">3</text>
<text x="381" y="166.4" transform="rotate(-90 381 166.4)">1</text>
<text x="383.5" y="162.5">2 RV5</text>
<text x="193.6" y="174">2</text>
<text x="193.6" y="179">3</text>
<text x="206.3" y="176.5">1</text>
<text x="303.5" y="213.3">1</text>
<text x="303.5" y="215.9">2</text>
<text x="355.5" y="210.8">1</text>
<text x="303.5" y="218.4">3</text>
<text x="303.5" y="221">4</text>
<text x="355.5" y="219.7">1</text>
<text x="355.5" y="228.6">1</text>
</g>
<g font-size="1.3" fill="#840084">
<text x="63.8" y="75.9">GAIN</text>
<text x="227.5" y="88.6">SYMMETRY</text>
<text x="36.9" y="147">FOLD</text>
<text x="297.2" y="147">TONE</text>
<text x="386.1" y="167.3">VOLUME</text>
</g>
<g font-size="1.3" fill="#0000c2">
<text x="368.3" y="80">U3B spare</text>
<text x="22.9" y="85.1">GAIN: C100k rheostat, clockwise = more gain</text>
<text x="130.8" y="99">Diodes to the 6k8/1k5 tap limit DRIVE to about 6 V p-p (the 2023 build had them straight across the feedback: +-0.6 V)</text>
<text x="130.8" y="105.4">SYMMETRY: centre = symmetric folds</text>
<text x="268" y="174">TONE: clockwise = brighter</text>
<text x="27.9" y="209.5">Each diode pair starts conducting at a higher level; the alternating +/- summing flips the gain each time = folding</text>
<text x="27.9" y="213.3">FOLD: B1M rheostat, clockwise = more folding (continuous version of the original 3-way switch)</text>
<text x="27.9" y="217.1">Ladder and summing values as the ETI original (R29 2M7 -&gt; 2M2)</text>
<text x="262.9" y="240">J1 = 9V, J2 = 9V ground, J4/J5 = jack grounds</text>
</g>
</svg>
